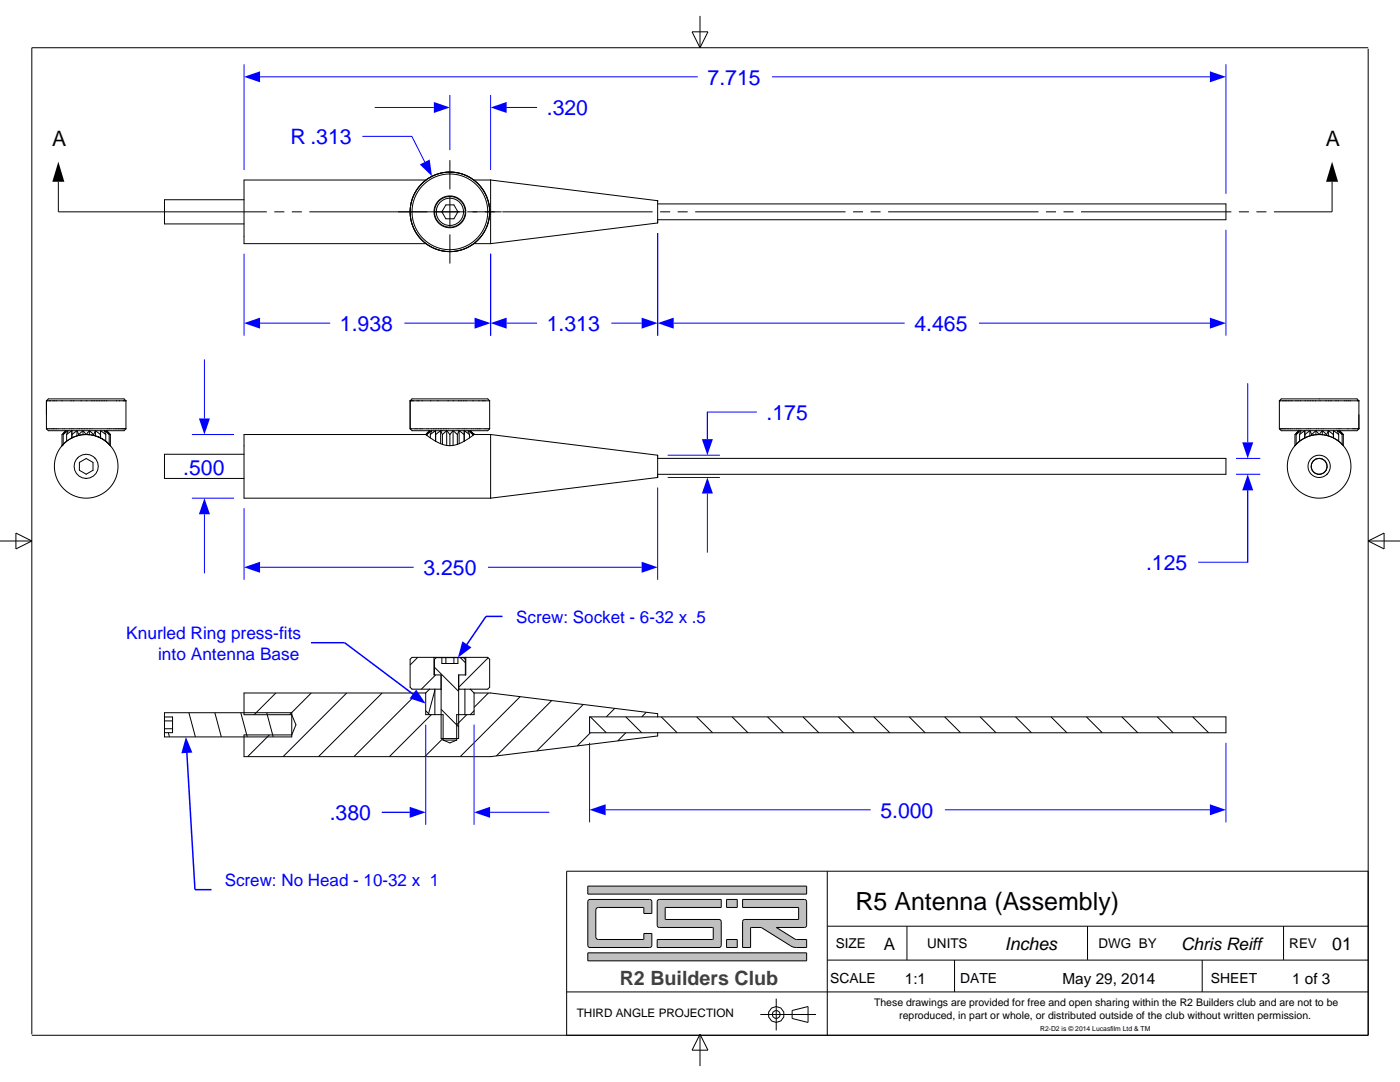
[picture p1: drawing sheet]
<svg xmlns="http://www.w3.org/2000/svg" width="279mm" height="216mm" viewBox="0 0 279 216" stroke-linecap="round" stroke-linejoin="round" font-family="sans-serif">
<g fill="none" stroke="#000" stroke-width=".2">
<path d="M81.8 80h15.9M81.8 80l.4-.4h15.1l.4 .4M81.8 80l.1 5.6M97.7 80v5.6M48.7 90.6h-15.9v4.9h15.9M81.9 85.6l.3 .3h15.1l.4-.3M81.9 85.6h.1M81.9 85.6h15.8M85 86.7l.2 .2M85 86.7h-36.3v12.7h49.2M85 86.7l.8-.8-.6 .8M85.2 86.7l1-.8-.3 .8"/>
<path d="M85.2 86.7v.2M85.2 86.9l.7 .5M85.7 85.9l-.6 .6M85.9 86.7v.7M85.9 87.4l1 .6M86.9 85.9v.8M86.9 85.9l-1 .8M86.9 85.9v2.1M86.9 86.7v1.3M86.9 88l1.4 .7M87.9 85.9l.4 .8M87.9 85.9l-1 .8"/>
<path d="M87.9 85.9v2.6M88 85.9h.1M88.3 86.7v2M88.3 88.7l1.5 .2M89.1 85.9l.7 .8M89.1 85.9l-.8 .8M89.1 85.9v3M89.8 86.7v2.2M90.4 85.9l-.6 .8M90.4 85.9l.9 .8M90.4 85.9v3M91.3 88.7l-1.5 .2"/>
<path d="M91.3 86.7v2M91.5 85.9h.1M91.6 85.9l-.3 .8M91.6 85.9l1 .8M91.6 85.9v2.6M92.6 88l-1.3 .7M92.6 86.7v1.3M92.7 85.9l-.1 .8M92.7 85.9l1 .8M92.7 85.9v2.1M93.7 87.4l-1.1 .6M93.7 86.7l-.3-.8 1 .8"/>
<path d="M93.7 86.7v.7M93.8 85.9l.6 .6M94.4 86.9l-.7 .5M94.4 86.7l-.6-.8 .8 .8M94.4 86.7v.2M94.4 86.5l.2 .2M94.4 86.5h.1M94.6 86.7l-.2 .2M94.6 86.7h.1M94.6 86.7h3.3M97.9 86.7v12.7M97.9 86.7l33.4 4.1"/>
<path d="M97.9 99.4h.1M131.3 94.6v.7l-33.4 4.1M131.3 90.9v3.7M131.3 90.8v.1M131.3 91.5h113.4v3.1h-113.4"/>
</g>
<path d="M48.7 113.2l3.2-1.1v2.2z" fill="#00f"/>
<path d="M51.9 113.2h30.7" fill="none" stroke="#00f" stroke-width=".2"/>
<path d="M128.1 112.1l3.2 1.1-3.2 1.1z" fill="#00f"/>
<path d="M131.3 97.3v18.4M249 97.8v14.4h-9.9M48.7 101.4v14.3M97.4 113.2h30.7" fill="none" stroke="#00f" stroke-width=".2"/>
<path d="M247.9 88.3h2.2l-1.1 3.2z" fill="#00f"/>
<path d="M249 76.5v11.8" fill="none" stroke="#00f" stroke-width=".2"/>
<path d="M249 94.6l1.1 3.2h-2.2z" fill="#00f"/>
<path d="M151 82.2h-9.8v5.4M246.7 91.5h4.8M246.7 94.6h4.8M249 97.8v14.4" fill="none" stroke="#00f" stroke-width=".2"/>
<path d="M140.1 87.6h2.2l-1.1 3.2z" fill="#00f"/>
<path d="M141.2 82.2v5.4" fill="none" stroke="#00f" stroke-width=".2"/>
<path d="M141.2 95.3l1.1 3.2h-2.2z" fill="#00f"/>
<path d="M133.3 90.8h10.4M133.3 95.3h10.4M141.2 98.5v11.8" fill="none" stroke="#00f" stroke-width=".2"/>
<path d="M39.7 83.5h2.2l-1.1 3.2z" fill="#00f"/>
<path d="M40.8 71.7v11.8" fill="none" stroke="#00f" stroke-width=".2"/>
<path d="M40.8 99.4l1.1 3.2h-2.2z" fill="#00f"/>
<path d="M38.3 86.7h8.4M38.3 99.4h8.4M40.8 102.6v11.8" fill="none" stroke="#00f" stroke-width=".2"/>
<g fill="none" stroke="#000" stroke-width=".2">
<path d="M11.6 36.3v6h41.6M48.7 39.9h-15.9v4.8h15.9M82.2 39.8l-.1 .4zM82.4 39.3l-.1 .4zM82.6 38.8l-.1 .4zM82.9 38.4l-.2 .3zM83.1 37.9l-.2 .4zM83.4 37.5l-.2 .3zM83.8 37.1l-.3 .3zM84 36.8l.1-.1-.2 .3zM84.2 36.6l.3-.3zM84.6 36.3l.3-.3z"/>
<path d="M85 35.9l.3-.2zM85 35.9h-36.3v12.7h36.3M85.4 35.6l.4-.2zM85.9 35.4l.3-.2zM86.4 35.1l.3-.1zM86.8 34.9l.4-.1zM87.3 34.7l.4-.1zM87.8 34.6l.4-.1zM88.3 34.5l.4-.1zM88.9 34.4h.4zM89.4 34.3h.4zM89.9 34.3l.4 .1z"/>
<path d="M90.4 34.4h.4zM91 34.4l.3 .1zM91.5 34.5l.4 .1zM92 34.6l.4 .2zM92.5 34.8l.4 .2zM93 35l.3 .2zM93.4 35.2l.4 .2zM93.9 35.5l.3 .2zM94.3 35.8l.4 .2zM94.5 35.9h3.4M94.8 36.1l.3 .2zM95.2 36.4l.2 .3z"/>
<path d="M95.5 36.8l.3 .3zM95.9 37.2l.2 .3zM96.2 37.6l.2 .3zM96.5 38l.2 .4zM96.8 38.5l.1 .3zM97 39l.2 .3zM97.2 39.4l.1 .4zM97.4 39.9l.1 .4zM97.9 35.9v12.7M97.9 35.9l33.4 4.1M97.9 35.9h.1M265.8 36.3v6h-11.6"/>
<path d="M54.7 42.3h2M58.2 42.3h2M61.7 42.3h30M81.9 42.4v.4zM81.9 41.9l-.1 .4zM81.9 42.9v.4zM81.9 41.4v.3zM81.9 43.4l.1 .4zM82 40.8l-.1 .4zM82 44l.1 .3zM82.1 40.3l-.1 .4zM82.2 44.5l.1 .3z"/>
<path d="M82.3 45l.2 .3zM82.5 45.5l.2 .3zM82.7 45.9l.2 .4zM83 46.4l.2 .3zM83.3 46.8l.2 .3zM83.6 47.2l.3 .3zM83.9 47.6l.3 .3zM84.3 48l.3 .3zM84.7 48.4l.3 .2zM85.1 48.7l.3 .2zM85.6 49l.3 .2zM86 49.2l.4 .2z"/>
<path d="M86.5 49.5l.3 .1zM87 49.7l.3 .1zM87.5 49.9l.3 .1zM88 50l.3 .1zM88.5 50.1l.4 .1zM89 40.9h1.6l.8 1.4-.8 1.4h-1.6l-.8-1.4zM89 50.2h.4zM89.5 50.2h.4zM90 50.2h.4zM90.6 50.2l.4-.1zM91.1 50.1l.4-.1zM91.6 50l.4-.1z"/>
<path d="M92.1 49.9l.4-.2zM92.6 49.7l.4-.2zM93.1 49.5l.3-.2zM93.2 42.3h2M93.6 49.2l.3-.1zM94 49l.3-.2zM94.4 48.7l.4-.2zM94.5 48.6h3.4M94.9 48.4l.3-.3zM95.3 48l.2-.3zM95.9 47.3l-.3 .3zM96.2 46.9l-.2 .3z"/>
<path d="M96.5 46.5l-.2 .3zM96.7 42.3h2M96.8 46l-.2 .4zM97 45.6l-.2 .3M97.2 45.1l-.1 .4zM97.4 44.6l-.2 .4zM97.5 40.4l.1 .4zM97.5 44.1l-.1 .4zM97.6 41l.1 .4zM97.6 43.6l-.1 .4zM97.7 43.1l-.1 .3zM97.7 41.5v.4z"/>
<path d="M97.7 42.5v.4zM100.2 42.3h30M131.3 43.8v.7l-33.4 4.1M131.3 40.1v3.7M131.3 40.7h113.4v3.1h-113.4M131.3 40v.1M131.7 42.3h2M135.2 42.3h2M138.7 42.3h30M170.2 42.3h2M173.7 42.3h2M177.2 42.3h30"/>
<path d="M208.7 42.3h2M212.2 42.3h2M215.7 42.3h30M247.2 42.3h2M250.7 42.3h2"/>
<circle cx="89.8" cy="42.3" r="7.6"/>
<circle cx="89.8" cy="42.3" r="3.2"/>
<circle cx="89.8" cy="42.3" r="2.73"/>
<circle cx="89.8" cy="42.3" r="7.9"/>
<circle cx="89.8" cy="42.3" r="3.1"/>
</g>
<path d="M11.6 32.3l1.2 4h-2.4zM265.8 32.3l1.2 4h-2.4z" fill="#000"/>
<path d="M48.7 64.5l3.2-1.1v2.2z" fill="#00f"/>
<path d="M51.9 64.5h14" fill="none" stroke="#00f" stroke-width=".2"/>
<path d="M94.7 63.4l3.2 1.1-3.2 1.1z" fill="#00f"/>
<path d="M48.7 50.6v16.4M97.9 50.6v16.4M80.7 64.5h14" fill="none" stroke="#00f" stroke-width=".2"/>
<path d="M97.9 64.5l3.2-1.1v2.2z" fill="#00f"/>
<path d="M101.1 64.5h6.1" fill="none" stroke="#00f" stroke-width=".2"/>
<path d="M128.1 63.4l3.2 1.1-3.2 1.1z" fill="#00f"/>
<path d="M101.1 21.4h6.1M97.9 50.6v16.4M131.3 46.5v20.5M122 64.5h6.1" fill="none" stroke="#00f" stroke-width=".2"/>
<path d="M89.8 32v5.8M89.8 39.3v6M79.5 42.3h5.8M86.8 42.3h6M89.8 46.8v5.8M94.3 42.3h5.8" fill="none" stroke="#000" stroke-width=".2"/>
<path d="M97.9 21.4l3.2-1.1v2.2z" fill="#00f"/>
<path d="M101.1 21.4h6.1" fill="none" stroke="#00f" stroke-width=".2"/>
<path d="M86.6 20.3l3.2 1.1-3.2 1.1z" fill="#00f"/>
<path d="M89.8 18.9v11.1M97.9 18.9v15M74.8 21.4h11.8" fill="none" stroke="#00f" stroke-width=".2"/>
<path d="M131.3 64.5l3.2-1.1v2.2z" fill="#00f"/>
<path d="M134.5 64.5h46" fill="none" stroke="#00f" stroke-width=".2"/>
<path d="M241.5 63.4l3.2 1.1-3.2 1.1z" fill="#00f"/>
<path d="M131.3 46.5v20.5M244.7 45.9v21.1M195.4 64.5h46.1" fill="none" stroke="#00f" stroke-width=".2"/>
<path d="M83.8 32.8l2-1 .4 3.4z" fill="#00f"/>
<path d="M72.3 27.2h9.9l2.6 5.1" fill="none" stroke="#00f" stroke-width=".2"/>
<path d="M48.7 15.3l3.2-1.1v2.2z" fill="#00f"/>
<path d="M51.9 15.3h87.4" fill="none" stroke="#00f" stroke-width=".2"/>
<path d="M241.5 14.2l3.2 1.1-3.2 1.1z" fill="#00f"/>
<path d="M48.7 12.8v21.1M154.1 15.3h87.4M244.7 12.8v25.9" fill="none" stroke="#00f" stroke-width=".2"/>
<g fill="none" stroke="#000" stroke-width=".2">
<path d="M9.3 80h.2M9.3 80l.3-.4h15.2l.3 .4M9.3 80v5.6M9.5 80h.1M9.5 80h15.6M25.1 80h.1M25.1 80v5.6M255.3 80h15.9M255.3 80l.4-.4h15.1l.4 .4M255.3 80v5.6M271.2 80v5.6M9.3 85.6l.3 .3h15.2l.3-.3"/>
<path d="M9.3 85.6h.1M9.3 85.6h15.8M12.4 88.9h.1M12.6 88.7l-.3 .3M12.6 86.7l1-.8-.3 .8M12.6 86.7l.6-.8-.8 .8v2.2M12.6 88.7h.1M12.6 86.7v2M13.1 85.9l-.5 .6M13.3 88.1h.1M13.3 86.7v1.3l-.7 .7M14.3 87.4l-.9 .5"/>
<path d="M14.3 85.9l.1 .8M14.3 85.9l-1 .8M14.3 85.9v1.5M14.4 87.4h-.1M14.4 86.7v.7M15 87.1l-.6 .3M15.4 85.9l.3 .8M15.4 85.9l-1 .8M15.4 85.9v1.1M15.5 91.4h.1M15.5 86.9l-.5 .2M15.7 86.7v.2"/>
<path d="M15.7 86.9h-.1M15.8 92.3l1.4-.8 1.4 .8v1.5l-1.4 .8-1.4-.8zM16.3 86.8l-.6 .1M16.6 85.9l.6 .8M16.6 85.9l-.9 .8M16.6 85.9v.8M16.6 86.7h-.1M17.2 86.7h-.6M17.2 86.7h.6zM17.8 86.7l.2 .1M17.8 85.9l.9 .8M17.8 85.9l-.6 .8"/>
<path d="M17.8 85.9v.8M18.2 86.8h.1M18.4 86.8l.4 .1zM18.7 86.7v.2M18.9 86.9l.5 .2M18.9 91.4h.1M19 85.9l-.3 .8M19 85.9l1 .8 .1-.8M19 85.9v1.1M19.4 87.1l.5 .2zM19.9 87.3l.4 .2zM20.1 85.9l1 .8"/>
<path d="M20.1 85.9v1.5M20.4 87.6l.4 .2zM21 88l-.2-.1 .5 .3-.2-.1M21.1 86.7l-.3-.8 1 .8M21.1 86.7v1.3M21.3 85.9l.5 .6zM21.3 88.2l.4 .3zM21.7 88.6l.3 .3zM21.8 86.7l-.6-.8 .8 .8M21.8 86.7v2M21.8 86.5l.2 .2M22 86.7v2.2"/>
<path d="M255.3 85.6h15.9M255.3 85.6l.4 .3h15.1l.4-.3M255.3 85.6h.1M258.5 88.9l-.1 .1M258.6 88.8l-.1 .1M258.7 86.7l.9-.8-.2 .8M258.7 86.7l.5-.8-.8 .8v2.2M258.7 86.7v2l.6-.6 .1-1.4M258.9 88.4h.1M259.2 85.9l-.6 .6M259.8 87.7h.1M260.4 85.9v.8"/>
<path d="M260.4 85.9l-1 .8M260.4 85.9v1.5M260.4 87.4l-.9 .6M260.4 86.7v.7M260.6 87.3l-.2 .1M261.1 87.1l-.5 .2M261.4 85.9l.4 .8M261.4 85.9l-1 .8M261.4 85.9v1.1M261.6 86.9l-.5 .2M261.7 93.2a1.59 1.59 0 0 0 1.6 1.4 1.59 1.59 0 0 0 1.5-1.4M261.8 86.9h-.2"/>
<path d="M261.8 86.7v.2M262.3 86.8l-.5 .1M262.3 86.8h.1M262.6 85.9l.7 .8 .6-.8M262.6 85.9l-.8 .8M262.6 85.9v.8M262.7 86.7l-.2 .1M262.7 86.7l1.3 .1M263.9 85.9l.9 .8M263.9 85.9v.8M263.9 91.6a1.59 1.59 0 0 0-2.2 1.6M263.9 91.6l.7 .6 .2 1"/>
<path d="M264.2 86.8l.6 .1M264.8 86.7v.2M264.8 86.9h.1M264.9 86.9l.5 .2M265.1 85.9l-.3 .8M265.1 85.9l1 .8M265.1 85.9v1.1M265.4 87.1l.5 .2M266 87.3l.1 .1M266.1 86.7v.7M266.1 87.4l1 .6M266.1 85.9v.8"/>
<path d="M266.1 85.9l1.1 .8M266.1 85.9v1.5M267.2 88v.1M267.2 86.7l-.3-.8 1 .8M267.2 86.7v1.3M267.2 88.1l.4 .4M267.3 85.9l.6 .6zM267.7 88.5l.2 .2M267.9 86.7l-.6-.8 .8 .8M267.9 86.7v2M267.9 86.5l.2 .2M267.9 88.8l.2 .1"/>
<path d="M268.1 88.9v.1M268.1 86.7v2.2M55.1 138.3l-4.4 4.3M62.1 138.3l-4.3 4.3M69.2 138.3l-12.7 12.7M76.3 138.3l-12.7 12.7M83.3 138.3l-12.7 12.7M83.4 131.2l-1.6 1.5M85 138.3h-36.3v4.3h9.5l.9 2-.9 2h-9.5v4.4h49.2l33.4-4.1v-.7M85 138.3v4.3h3.4v5.1M85.7 137.5l-.7 .8M86.6 131.2h6.4"/>
<path d="M86.6 131.2v3.5h1.4v12.7h3.5v-12.7h1.5v-3.5M86.6 131.2h-4.4l-.4 .3v5.6l.4 .4h5.8M86.7 134.7v-3.1l.4-.4h5.4l.4 .4v3.1M86.7 133.1l4.8 4.9M86.8 137.5v5.1M86.8 137.7l-1.3 4.7M86.9 134.7l-2.8 2.8M88.2 131.2v1.2h3.2v-1.2M89 131.2v1.2M90.6 131.2v1.2M91.5 137.5h.1M91.9 131.2l1 1"/>
<path d="M92.8 137.5v5.1M93 131.2h4.3l.4 .3v5.6l-.4 .4h-5.8M93.8 137.5l.8 .8M94.6 138.3v4.3h-3.5v5.1M94.6 138.3h3.3l33.4 4.1v.6M97.4 131.3l-5.9 5.8M97.5 138.3l-2.9 2.8M103.8 139l-12 12M110.1 139.8l-11 11M32.8 143.1h1.6v3.1h-1.6M32.8 145.4h1.6M32.8 142.2h25.4v4.8h-25.4z"/>
<path d="M32.8 143.8h1.6M33.6 146.2l.2 .8M37.7 142.2l1.3 4.8M42.9 142.2l1.3 4.8M48.1 142.2l1.2 4.8M53.2 142.2l1.3 4.8M53.8 146.6l-4.4 4.4M85 141.8l.7 .8M86.1 142.6l-8.4 8.4M88 141.5l3.5 3.5M88.4 147.7h2.7M88.4 147.7l1.4 .5 1.3-.5"/>
<path d="M88.4 147.3l-3.6 3.7M93.2 142.6l-2.1 2M94.6 141.8l-.8 .8M116.4 140.6l-9.3 9.2M117.7 143h127v3.2h-127zM117.8 146.2l-2.6 2.6M117.8 143l3.2 3.2M122.7 141.3l-1.7 1.7M124.9 146.2l-1.6 1.6M124.9 143l3.2 3.2M129 142.1l-.9 .9M132 143l3.1 3.2"/>
<path d="M139 143l3.2 3.2M146.1 143l3.2 3.2M153.2 143l3.2 3.2M160.3 143l3.1 3.2M167.3 143l3.2 3.2M174.4 143l3.2 3.2M181.5 143l3.1 3.2M188.5 143l3.2 3.2M195.6 143l3.2 3.2M202.7 143l3.2 3.2M209.7 143l3.2 3.2M216.8 143l3.2 3.2"/>
<path d="M223.9 143l3.2 3.2M231 143l3.1 3.2M238 143l3.2 3.2"/>
<circle cx="17.2" cy="93.1" r="6.3"/>
<circle cx="17.2" cy="93.1" r="2.41"/>
<circle cx="263.3" cy="93.1" r="2.22"/>
<circle cx="263.3" cy="93.1" r="1.59"/>
<circle cx="263.3" cy="93.1" r="6.3"/>
</g>
<path d="M117.7 161.6l3.2-1.1v2.2z" fill="#00f"/>
<path d="M120.9 161.6h52.9" fill="none" stroke="#00f" stroke-width=".2"/>
<path d="M241.5 160.5l3.2 1.1-3.2 1.1z" fill="#00f"/>
<path d="M117.7 148.2v15.9M244.7 148.2v15.9M76.2 162.1h5.6M188.6 161.6h52.9" fill="none" stroke="#00f" stroke-width=".2"/>
<path d="M81.8 161l3.2 1.1-3.2 1.1z" fill="#00f"/>
<path d="M76.2 162.1h5.6" fill="none" stroke="#00f" stroke-width=".2"/>
<path d="M94.6 162.1l3.2-1.1v2.2z" fill="#00f"/>
<path d="M85 144.6v20M94.6 144.6v20M97.8 162.1h11.8" fill="none" stroke="#00f" stroke-width=".2"/>
<path d="M97 123h3.3" fill="none" stroke="#00f" stroke-width=".3"/>
<path d="M92.3 128l1.8 1.2-2.7 2z" fill="#00f"/>
<path d="M97 123l-3.9 5.7M38.9 177.5h3.3" fill="none" stroke="#00f" stroke-width=".3"/>
<path d="M37.1 147l1.3 3.2-2.2 .1z" fill="#00f"/>
<path d="M62.1 128.2h6.7M37.3 150.1l1.6 27.4" fill="none" stroke="#00f" stroke-width=".3"/>
<path d="M83.1 137.6l1.9 2.8-3.3-1z" fill="#00f"/>
<path d="M68.8 128.2l13.7 10.4" fill="none" stroke="#00f" stroke-width=".3"/>
<path d="M138.1 6.3h3.2l-1.6 3.2zM139.7 3.2v6.3M273 9.5h-266.7v196.9M0 107.9h6.3M3.2 106.4l3.1 1.5-3.1 1.6zM273 107.9h6.4M273 107.9l3.2-1.5v3.1zM139.7 206.4v6.3M139.7 206.4l1.6 3.1h-3.2z" fill="none" stroke="#000" stroke-width=".2"/>
<path d="M117.3 190.1v1.6h43.7v-1.6zM117.3 176.8v1.6h43.7v-1.6zM117.4 179.6l.4-.1 12.1 .1 .2 .3v2.4h-1.6l-.1-1.2-9.3 .1-.2 .4v5.3l.2 .4 .3 .2h9l.1-1.2h1.6l-.1 2.6-.4 .2-12.1-.1-.2-.4v-8.7zM148.2 179.5v1.6h11.1l.1 .1-.1 2.3h-10.9l-.2 .4v5.2h1.6v-3.9l.1-.1h2l6.3 3.8 2.8 .2v-1.6l-2.3-.1-3.8-2.3h5.7l.2-.2 .2-.3v-4.7l-.2-.3zM131.3 179.6l-.1 .3v4.7l.2 .4 10.9 .1v2.3l-.1 .1h-11v1.6h12.3l.3-.2 .1-5-.2-.4h-10.9v-2.3l.1-.1h11v-1.6h-12.3zM145 187.5v1.6h2.1v-1.6zM145 179.5v1.6h2.1v-1.6z" fill-rule="evenodd" fill="#c0c0c0"/>
<g fill="none" stroke="#000" stroke-width=".2">
<path d="M273 9.7v196.9h-266.7M117.3 176.8h43.7v1.6h-43.7zM117.4 179.6l.4-.1 12.1 .1 .2 .3v2.4h-1.6l-.1-1.2-9.3 .1-.2 .4v5.3l.2 .4 .3 .2h9l.1-1.2h1.6l-.1 2.6-.4 .2-12.1-.1-.2-.4v-8.7zM131.3 179.6l.3-.1h12.3v1.6h-11l-.1 .1v2.3h10.9l.2 .4-.1 5-.3 .2h-12.3v-1.6h11l.1-.1v-2.3l-10.9-.1-.2-.4v-4.7zM145 179.5h2.1v1.6h-2.1zM148.2 179.5l12.6 .1 .2 .3v4.7l-.2 .3-.2 .2h-5.7l3.8 2.3 2.3 .1v1.6h-2.2l-.7-.2-6.2-3.8h-2.1v4h-1.6v-5.2l.2-.4h10.9l.1-.1-.1-2.3h-11.1zM165.1 173.8v32.8M273 173.8h-159.9v32.8M113.1 197.9h159.9M117.3 190.1h43.7v1.6h-43.7zM145 187.5h2.1v1.6h-2.1zM154.9 199.3v6.3"/>
<path d="M165.1 191.6h107.9M165.1 184.8h107.9M181 184.8v6.8M190.5 191.6v6.3M217 184.8v6.7M239.9 191.6v6.3M256.2 184.8v6.7M151.7 202.4h11.1M158.1 201.6l3.2-.8v3.2l-3.2-.8z"/>
<circle cx="154.9" cy="202.4" r="1.59"/>
<circle cx="154.9" cy="202.4" r=".79"/>
</g>
<text font-size="5" x="170.7" y="181.5">R5 Antenna (Assembly)</text>
<g font-size="4.2" fill="#00f">
<text x="141.2" y="16.9">7.715</text>
<text x="109.1" y="23">.320</text>
<text x="58" y="28.6">R .313</text>
<text x="67.8" y="66.1">1.938</text>
<text x="109.1" y="66.1">1.313</text>
<text x="182.5" y="66.1">4.465</text>
<text x="153" y="83.8">.175</text>
<text x="36.6" y="94.7">.500</text>
<text x="228.7" y="113.8">.125</text>
<text x="84.5" y="114.8">3.250</text>
<text x="65.8" y="163.7">.380</text>
<text x="175.7" y="163.2">5.000</text>
</g>
<g font-size="4.2">
<text x="10.4" y="29.2">A</text>
<text x="264.6" y="29.2">A</text>
</g>
<text font-size="3.9" fill="#404040" x="123.7" y="196.6">R2 Builders Club</text>
<g font-size="3.5" fill="#00f">
<text x="25.2" y="127.5">Knurled Ring press-fits</text>
<text x="31.6" y="131.7">into Antenna Base</text>
</g>
<g font-size="3.5">
<text x="200.6" y="189.6">Inches</text>
<text x="265.9" y="189.6">01</text>
</g>
<g font-size="3.4" fill="#00f">
<text x="103" y="124.3">Screw: Socket - 6-32 x .5</text>
<text x="44.9" y="176.7">Screw: No Head - 10-32 x 1</text>
</g>
<g font-size="3.4">
<text x="176.4" y="189.5">A</text>
<text x="235.7" y="189.5">Chris Reiff</text>
</g>
<g font-size="3.1">
<text x="180.6" y="196.4">1:1</text>
<text x="212.1" y="196.4">May 29, 2014</text>
<text x="257.9" y="196.4">1 of 3</text>
</g>
<g font-size="2.8">
<text x="165.7" y="196.2">SCALE</text>
<text x="191.6" y="196.2">DATE</text>
<text x="241.6" y="196.2">SHEET</text>
</g>
<g font-size="2.7">
<text x="166.8" y="189.2">SIZE</text>
<text x="185.1" y="189.2">UNITS</text>
<text x="219.2" y="189.2">DWG BY</text>
<text x="257.3" y="189.2">REV</text>
</g>
<text font-size="2.3" x="115.1" y="202.9">THIRD ANGLE PROJECTION</text>
<g font-size="2.1">
<text x="174.4" y="200.7">These drawings are provided for free and open sharing within the R2 Builders club and are not to be</text>
<text x="179.5" y="203.3">reproduced, in part or whole, or distributed outside of the club without written permission.</text>
</g>
<text font-size="1.4" x="207.6" y="205.6">R2-D2 is © 2014 Lucasfilm Ltd &amp; TM</text>
</svg>
